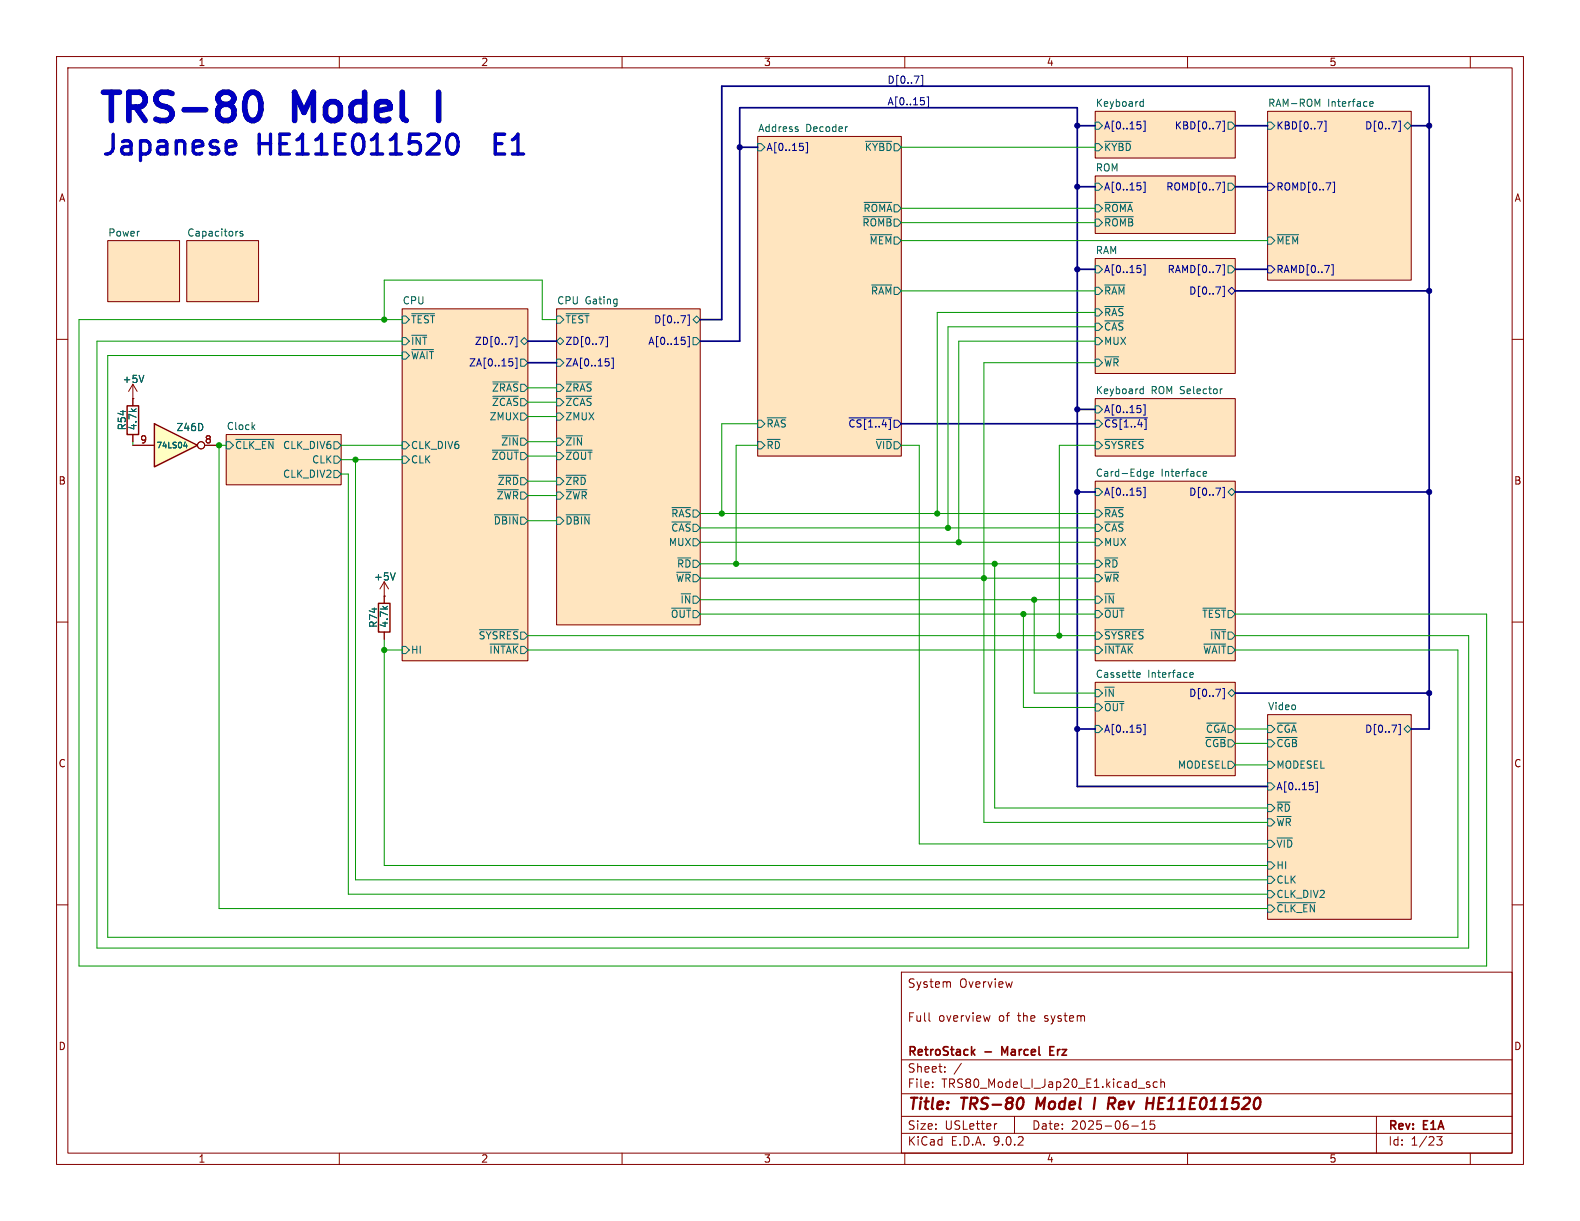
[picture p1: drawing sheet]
<svg xmlns="http://www.w3.org/2000/svg" width="279mm" height="216mm" viewBox="0 0 279 216" stroke-linecap="round" stroke-linejoin="round" font-family="sans-serif">
<g fill="none" stroke="#840000" stroke-width=".18">
<path d="M10 10h259.4v195.9h-259.4zM12 12h255.4v191.9h-255.4zM60 10v2M110 10v2M160 10v2M193.7 19.7h24.7v8.2h-24.7zM210 10v2M224.2 19.7h25.4v29.8h-25.4zM260 10v2M134 24.1h25.4v56.5h-25.4zM193.7 31.1h24.7v10.2h-24.7zM19 42.5h12.7v10.8h-12.7z"/>
<path d="M33 42.5h12.7v10.8h-12.7zM71.1 54.6h22.2v62.2h-22.2zM98.4 54.6h25.4v55.9h-25.4zM193.7 45.7h24.7v20.3h-24.7zM10 60h2M23.5 70.5h.1M23.5 67.9l-.8 1.3M23.5 67.9l.8 1.3M23.5 67.9v3.9M23.5 76.8v1.3M40 76.8h20.3v8.9h-20.3zM193.7 70.5h24.7v10.1h-24.7z"/>
<path d="M267.4 60h2M193.7 85.1h24.7v31.7h-24.7zM10 110h2M67.9 105.4h.1M67.9 102.9v3.8M67.9 111.8v1.2M67.9 102.9l-.7 1.2M67.9 102.9l.8 1.2M267.4 110h2M193.7 120.7h24.7v16.5h-24.7zM224.2 126.4h25.4v36.2h-25.4zM10 160h2"/>
<path d="M159.4 171.9h108v32h-108zM167.9 173.6l.2 .2v.8M175.1 179.6l-.3 1M267.4 160h2M159.4 197.4h108M159.4 193.4h108M159.4 187.4h108M164.3 180.4l.2 .2M164.9 192.1v.2M164.9 191.4v.1M167.1 189.4v.2M167.1 188.7v.1"/>
<path d="M170 188l-1.3 1.9M176.3 198.7l-.3 .1M179.4 197.4v3M200.1 199.1h1.2M201.9 199.7h.9M201.9 198.6l.5-.4v1.5M203.3 191.4l-.4-.1-.2 .2 .1 .2 .5 .2v.3h-.6M204.1 198.2h-.7v.7l.2-.1h.5l.1 .2-.1 .5-.2 .2-.5-.2M204.6 191.4l-.4-.1-.3 .3v.4l.2 .2h.5M205.3 191.4l.2-.1 .4 .1v.9M205.3 190.8v1.5M243.4 197.4v6.5"/>
<path d="M60 203.9v2M110 203.9v2M159.4 200.4h108M160 203.9v2M210 203.9v2M254.1 201h.9l-.5 .6 .4 .1v.6l-.2 .2-.6-.1M260 203.9v2"/>
</g>
<path d="M180.8 194.2a1.31 1.31 0 0 1 0 1.5M183.5 194.1l-.3 2M193.7 194.1l-.3 2M197.1 194.2a.53 .53 0 0 1 0 .8M204.9 195.1h.6M205.9 194.1h-.9l-.3 2h1" fill="none" stroke="#840000" stroke-width=".4"/>
<path d="M172 186l.4 .6M172.4 185.6l-.6 .5M177.7 186.1l-.5-1v1.5M185.7 185.8h.5M186.4 185.1h-.7v1.5h.7" fill="none" stroke="#840000" stroke-width=".3"/>
<g fill="#ffe5bf" stroke="#ffe5bf" stroke-width=".18">
<path d="M40 76.8h20.3v8.9h-20.3z"/>
<path d="M71.1 54.6h22.2v62.2h-22.2z"/>
<path d="M193.7 31.1h24.7v10.2h-24.7z"/>
<path d="M193.7 19.7h24.7v8.2h-24.7z"/>
<path d="M193.7 120.7h24.7v16.5h-24.7z"/>
<path d="M19 42.5h12.7v10.8h-12.7z"/>
<path d="M33 42.5h12.7v10.8h-12.7z"/>
<path d="M193.7 70.5h24.7v10.1h-24.7z"/>
<path d="M193.7 45.7h24.7v20.3h-24.7z"/>
<path d="M224.2 126.4h25.4v36.2h-25.4z"/>
<path d="M224.2 19.7h25.4v29.8h-25.4z"/>
<path d="M134 24.1h25.4v56.5h-25.4z"/>
<path d="M193.7 85.1h24.7v31.7h-24.7z"/>
<path d="M98.4 54.6h25.4v55.9h-25.4z"/>
</g>
<g fill="none" stroke="#006464" stroke-width=".18">
<path d="M201.7 18.7h.5M201.7 18h.5M202.2 17.5v1.3M233 18.4l.4-.9v1.3M242.2 18.4l.6-.1v-.3h-.4l-.2 .1 .1 .6h.5M134 25.4h.6l.7 .6-.7 .7h-.6zM141 22.8l.2 .2-.2 .3M141 22.4l.1 .1M149.7 22.4h.2M152.6 38.3h5.1M152.8 35.8h4.9M153.1 25h4.6"/>
<path d="M193.7 36.2h.6l.6 .6-.6 .7h-.6zM193.7 32.4h.6l.6 .6-.6 .7h-.6zM193.7 38.7h.6l.6 .7-.6 .6h-.6zM193.7 25.4h.6l.6 .6-.6 .7h-.6zM193.7 21.6h.6l.6 .6-.6 .7h-.6zM195.4 35.8h4.8M195.4 38.3h5M195.4 25h4.6M217.2 32.4h.6l.6 .6-.6 .7h-.6zM217.2 21.6h.6l.6 .6-.6 .7h-.6zM224.2 21.6h.6l.6 .6-.6 .7h-.6zM248.3 22.2l.6-.6 .7 .6-.7 .7z"/>
<path d="M41.9 40.9h.2M42.9 41l-.3-.1-.2 .2 .1 .2 .4 .1v.3h-.5M71.1 59.7h.7l.6 .6-.6 .7h-.7zM71.1 55.9h.7l.6 .6-.6 .7h-.7zM72.8 59.3h2.7M72.8 55.5h4M98.4 55.9h.7l.6 .6-.6 .7h-.7zM100.1 55.5h4.1M122.6 59.7h.6l.6 .6-.6 .7h-.6zM122.6 56.5l.6-.6 .6 .6-.6 .7zM153.9 41.5h3.8M154.1 50.4h3.6"/>
<path d="M193.7 50.8h.6l.6 .6-.6 .7h-.6zM193.7 47h.6l.6 .6-.6 .7h-.6zM193.7 57.2h.6l.6 .6-.6 .6h-.6zM193.7 59.7h.6l.6 .6-.6 .7h-.6zM193.7 54.6h.6l.6 .6-.6 .7h-.6zM195.4 50.4h3.5M195.4 56.7h3.3M195.4 54.2h3.3M217.2 47h.6l.6 .6-.6 .7h-.6zM224.2 41.9h.6l.6 .6-.6 .7h-.6zM225.8 41.5h3.8M25.4 66.4l-.4 1.2"/>
<path d="M40 78.1h.6l.7 .6-.7 .7h-.6zM41.7 77.7h6.8M44.7 75.5l.4 .5M45.1 75.1l-.5 .5M59.1 78.1h.6l.6 .6-.6 .7h-.6zM71.1 62.2h.7l.6 .7-.6 .6h-.7zM71.1 78.1h.7l.6 .6-.6 .7h-.7zM72.8 61.8h3.9M87.1 79.6h4.6M87.1 70.1h4.6M87.1 67.5h4.6M88.8 77.1h2.9"/>
<path d="M92.1 73h.6l.6 .7-.6 .6h-.6zM92.1 60.3l.6-.6 .6 .6-.6 .7zM92.1 63.5h.6l.6 .6-.6 .7h-.6zM98.4 63.5h.7l.6 .6-.6 .7h-.7zM98.4 70.5h.7l.6 .6-.6 .7h-.7zM98.4 73h.7l.6 .7-.6 .6h-.7zM98.4 77.5h.7l.6 .6-.6 .6h-.7zM98.4 60.3l.7-.6 .6 .6-.6 .7zM98.4 67.9h.7l.6 .7-.6 .6h-.7zM100.1 70.1h4.5M100.1 79.6h4.6M100.1 77.1h2.9"/>
<path d="M100.1 67.5h4.5M134 78.1h.6l.7 .6-.7 .7h-.6zM134 74.3h.6l.7 .6-.7 .7h-.6zM135.7 77.7h2.3M135.7 73.9h3.3M155 77.7h2.7M193.7 71.8h.6l.6 .6-.6 .6h-.6zM193.7 74.3h.6l.6 .6-.6 .7h-.6zM193.7 78.1h.6l.6 .6-.6 .7h-.6zM193.7 63.5h.6l.6 .6-.6 .7h-.6zM195.4 77.7h6.8M195.4 63.1h2.4"/>
<path d="M201.7 69.5h.5M201.7 68.8h.5M202.2 68.3v1.3M216.2 68.8l-.4 .1M59.1 80.6h.6l.6 .7-.6 .6h-.6zM59.1 83.2h.6l.6 .6-.6 .7h-.6zM71.1 80.6h.7l.6 .7-.6 .6h-.7zM87.4 91h4.3M88 86.6h3.7M88.2 84h3.5M98.4 84.5h.7l.6 .6-.6 .6h-.7zM98.4 87h.7l.6 .6-.6 .7h-.7z"/>
<path d="M98.4 80h.7l.6 .6-.6 .7h-.7zM98.4 91.4h.7l.6 .7-.6 .6h-.7zM100.1 91h4.2M100.1 86.6h3.7M100.1 84h3.5M118.8 89.8h3.3M118.8 92.3h3.3M119.9 98.7h2.2M122.6 95.3h.6l.6 .6-.6 .6h-.6zM193.7 90.2h.6l.6 .6-.6 .6h-.6zM193.7 92.7h.6l.6 .6-.6 .7h-.6zM193.7 95.3h.6l.6 .6-.6 .6h-.6z"/>
<path d="M193.7 99.1h.6l.6 .6-.6 .6h-.6zM193.7 86.4h.6l.6 .6-.6 .6h-.6zM195.4 89.8h3.3M195.4 92.3h3.3M195.4 98.7h2.2M202.7 83.4h.1M202.8 83.4v1l-.1 .2M202.8 84.2h-.1M203.4 83.8l.6-.1-.1-.3h-.3l-.2 .1 .1 .7h.4M212.8 83.8l.6-.1-.1-.3h-.4l-.1 .1v.7h.5M217.2 87l.6-.6 .6 .6-.6 .6zM69.9 101.3l-.4 1.3"/>
<path d="M71.1 114.3h.7l.6 .6-.6 .7h-.7zM84.8 111.4h6.9M86.6 113.9h5.1M118.8 107.5h3.3M120.5 105h1.6M193.7 111.8h.6l.6 .6-.6 .6h-.6zM193.7 114.3h.6l.6 .6-.6 .7h-.6zM193.7 108h.6l.6 .6-.6 .6h-.6zM193.7 101.6h.6l.6 .6-.6 .7h-.6zM193.7 105.4h.6l.6 .6-.6 .7h-.6zM195.4 113.9h5M195.4 111.4h6.8"/>
<path d="M195.4 107.5h3.3M195.4 105h1.6M201.1 119.7h.5M201.1 119l.4-.1 .1 .3-.6 .2M210.4 119.4l.6-.2v-.2l-.4-.1-.2 .2 .1 .6h.5M212.7 107.5h4.1M212.9 113.9h3.9M214.1 111.4h2.7M193.7 128.3h.6l.6 .6-.6 .6h-.6zM193.7 124.5h.6l.6 .6-.6 .6h-.6zM193.7 121.9h.6l.6 .7-.6 .6h-.6zM195.4 124.1h3.3"/>
<path d="M195.4 121.5h1.6M213.2 130.4h3.6M213.4 127.9h3.4M217.2 122.6l.6-.7 .6 .7-.6 .6zM217.2 134.6h.6l.6 .7-.6 .6h-.6zM224.2 138.4h.6l.6 .7-.6 .6h-.6zM224.2 134.6h.6l.6 .7-.6 .6h-.6zM224.2 130.8h.6l.6 .6-.6 .7h-.6zM224.2 128.3h.6l.6 .6-.6 .6h-.6zM225.8 127.9h3.4M225.8 130.4h3.6M248.3 128.9l.6-.6 .7 .6-.7 .6z"/>
<path d="M224.2 152.4h.6l.6 .6-.6 .7h-.6zM224.2 154.9h.6l.6 .7-.6 .6h-.6zM224.2 142.2h.6l.6 .7-.6 .6h-.6zM224.2 148.6h.6l.6 .6-.6 .7h-.6zM224.2 144.8h.6l.6 .6-.6 .7h-.6zM224.2 157.5h.6l.6 .6-.6 .7h-.6zM225.8 159.6h6.8M225.8 141.8h2.3M225.8 148.2h2.8M224.2 160h.6l.6 .7-.6 .6h-.6z"/>
</g>
<g fill="none" stroke="#000084" stroke-width=".18">
<path d="M142 25.9v.6M142.5 25.2h.3v1.8h-.3M201.7 32.9v.6M201.7 22.1v.6M202.2 32.2h.3v1.8h-.3M202.2 21.4h.3v1.8h-.3M215 21.5h.9l-.6 1.3M216.2 32.2h.3v1.8h-.3M216.2 21.4h.3v1.8h-.3M224.2 32.4h.6l.6 .6-.6 .7h-.6zM233 21.5h.8l-.5 1.3M234.2 21.4h.3v1.8h-.3"/>
<path d="M235.7 32.2h.3v1.8h-.3M247.3 21.4h.3v1.8h-.3M89.9 59.6h.9l-.6 1.3M91.1 59.5h.3v1.8h-.3M105.9 59.6h.9l-.6 1.3M107.1 59.5h.3v1.8h-.3M121.6 59.5h.3v1.8h-.3M121.6 55.7h.3v1.8h-.3M201.7 47.5v.6M202.2 46.8h.3v1.8h-.3M216.2 46.8h.3v1.8h-.3M216.2 50.6h.3v1.8h-.3"/>
<path d="M217.2 51.4l.6-.6 .6 .6-.6 .7zM224.2 47h.6l.6 .6-.6 .7h-.6zM235.5 46.8h.3v1.8h-.3M90 63.4h.6M90.5 63.9l.2 .3v.3l-.2 .2M91.1 63.3h.3v1.8h-.3M107.1 63.4h.6M107.5 63.9l.2 .3v.3l-.2 .2M108.1 63.3h.4v1.8h-.4M121.1 60.2v.6M150.1 73.9h7.6M158.1 74.3h.6l.7 .6-.7 .7h-.6z"/>
<path d="M195.4 73.9h7.5M201.7 72.3v.5M202.2 71.6h.3v1.8h-.3M201.7 86.9v.6M202.2 86.2h.3v1.8h-.3M216.2 86.2h.3v1.8h-.3M201.7 128.8v.6M202.2 128.1h.3v1.8h-.3M216.2 121.7h.3v1.9h-.3M232.2 139v.5M232.7 138.3h.3v1.8h-.3M247.3 128.1h.3v1.8h-.3"/>
</g>
<path d="M22.5 71.8h2v5h-2zM66.9 106.7h2.1v5.1h-2.1z" fill="none" stroke="#840000" stroke-width=".25"/>
<path d="M27.3 74.9l7.6 3.8-7.6 3.9z" fill="#ffffc2"/>
<path d="M27.3 74.9l7.6 3.8-7.6 3.9z" fill="none" stroke="#840000" stroke-width=".25"/>
<g fill="none" stroke="#840000" stroke-width=".18">
<path d="M23.5 70.5h.1M23.5 78.7h3.8M23.5 70.5v1.3M23.5 76.8v1.3M36.2 78.7h2.5M67.9 105.4h.1M67.9 105.4v1.3M67.9 111.8v1.2"/>
<circle cx="35.6" cy="78.7" r=".63"/>
</g>
<path d="M25.4 66.4l-.4 1.2M32.5 78.9h.6M33 78.5v.7M69.9 101.3l-.4 1.3" fill="none" stroke="#006464" stroke-width=".18"/>
<path d="M162.9 13.3h.3v1.9h-.3M163.4 17.9v.5M163.9 17.1h.3v1.9h-.3" fill="none" stroke="#000084" stroke-width=".18"/>
<g fill="none" stroke="#000084" stroke-width=".3">
<path d="M130.8 26h3.2M190.5 33h3.2M190.5 22.2h3.2M218.4 33h5.8M218.4 22.2h5.8M249.6 22.2h3.1M123.8 56.5h3.8v-41.3h125.1v113.7h-3.1M190.5 47.6h3.2M218.4 47.6h5.8M218.4 51.4h34.3M93.3 60.3h5.1M93.3 64.1h5.1"/>
<path d="M123.8 60.3h7v-41.2h59.7v120h33.7M159.4 74.9h34.3M190.5 72.4h3.2M190.5 87h3.2M218.4 87h34.3M190.5 128.9h3.2M218.4 122.6h34.3"/>
</g>
<g fill="none" stroke="#009600" stroke-width=".18">
<path d="M159.4 36.8h34.3M159.4 26h34.3M159.4 39.4h34.3M67.9 56.5v-7h28v7h2.5M71.1 56.5h-57.1v114.3h248.9v-62.2h-44.5M159.4 42.5h64.8M159.4 51.4h34.3M193.7 57.8h-26.1v35.5M193.7 55.2h-28v35.6M23.5 78.1v.6M40 78.7h-1.3v82h185.5M60.3 78.7h10.8"/>
<path d="M71.1 60.3h-54v107.3h242.6v-55.2h-41.3M71.1 62.9h-52.1v102.8h238.8v-50.8h-39.4M93.3 78.1h5.1M93.3 73.7h5.1M93.3 71.1h5.1M93.3 68.6h5.1M134 78.7h-3.8v21M134 74.9h-6.4v15.9M159.4 78.7h3.2v70.5h61.6M193.7 64.1h-19.7v81.3h50.2M193.7 78.7h-6.4v33.7M193.7 60.3h-24.2v35.6"/>
<path d="M60.3 83.8h1.3v74.3h162.6M60.3 81.3h10.8M62.9 81.3v74.3h161.3M93.3 92.1h5.1M93.3 85.1h5.1M93.3 87.6h5.1M93.3 80.6h5.1M123.8 90.8h69.9M123.8 99.7h69.9M123.8 95.9h69.9M123.8 93.3h69.9M175.9 99.7v43.2h48.3"/>
<path d="M67.9 113v40h156.3M67.9 114.9h3.2M93.3 114.9h100.4M93.3 112.4h100.4M123.8 106h69.9M123.8 108.6h69.9M123.8 102.2h69.9M181 108.6v16.5h12.7M182.9 106v16.6h10.8M218.4 131.4h5.8M218.4 135.3h5.8M218.4 128.9h5.8"/>
</g>
<path d="M41.5 25.1l.2 .6-1.7 .4M79.5 23.9a.83 .83 0 0 1 1.3 .5 2.73 2.73 0 0 1-.3 2.7 .83 .83 0 0 1-1.3-.5 2.73 2.73 0 0 1 .3-2.7z" fill="none" stroke="#0000c2" stroke-width=".6"/>
<path d="M43.3 18.2a1.83 1.83 0 0 1 1.2-1.9 1.28 1.28 0 0 1 1.4 1 3.9 3.9 0 0 1-.5 3.8 1.19 1.19 0 0 1-1.9-.7l-.2-1M77.6 16.3v5" fill="none" stroke="#0000c2" stroke-width="1"/>
<g fill="#009600" stroke="#009600" stroke-width=".18">
<circle cx="130.2" cy="99.7" r=".46"/>
<circle cx="127.6" cy="90.8" r=".46"/>
<circle cx="165.7" cy="90.8" r=".46"/>
<circle cx="167.6" cy="93.3" r=".46"/>
<circle cx="175.9" cy="99.7" r=".46"/>
<circle cx="174" cy="102.2" r=".46"/>
<circle cx="169.5" cy="95.9" r=".46"/>
<circle cx="182.9" cy="106" r=".46"/>
<circle cx="181" cy="108.6" r=".46"/>
<circle cx="187.3" cy="112.4" r=".46"/>
<circle cx="67.9" cy="114.9" r=".46"/>
<circle cx="38.7" cy="78.7" r=".46"/>
<circle cx="67.9" cy="56.5" r=".46"/>
<circle cx="62.9" cy="81.3" r=".46"/>
</g>
<g fill="#000084" stroke="#000084" stroke-width=".18">
<circle cx="130.8" cy="26" r=".46"/>
<circle cx="252.7" cy="87" r=".46"/>
<circle cx="190.5" cy="87" r=".46"/>
<circle cx="252.7" cy="122.6" r=".46"/>
<circle cx="190.5" cy="72.4" r=".46"/>
<circle cx="190.5" cy="128.9" r=".46"/>
<circle cx="252.7" cy="51.4" r=".46"/>
<circle cx="190.5" cy="33" r=".46"/>
<circle cx="190.5" cy="47.6" r=".46"/>
<circle cx="252.7" cy="22.2" r=".46"/>
<circle cx="190.5" cy="22.2" r=".46"/>
</g>
<g font-size="7" fill="#0000c2">
<text x="17.1" y="22">TRS-80</text>
<text x="52.2" y="22">Model</text>
</g>
<g font-size="4.9" fill="#0000c2">
<text x="17.8" y="27.7">Japanese</text>
<text x="45.7" y="27.7">HE11E011520</text>
<text x="86.4" y="27.7">E1</text>
</g>
<g font-size="2.8" fill="#840000">
<text x="160.4" y="196.8">Title:</text>
<text x="170.1" y="196.8">TRS-80</text>
<text x="184.1" y="196.8">Model</text>
<text x="195.1" y="196.8">I</text>
<text x="198.4" y="196.8">Rev</text>
<text x="205.9" y="196.8">HE11E011520</text>
</g>
<g font-size="2.1" fill="#840000">
<text x="160.4" y="174.9">System</text>
<text x="169.6" y="174.9">Overview</text>
<text x="160.4" y="180.9">Full</text>
<text x="165.9" y="180.9">overview</text>
<text x="176.6" y="180.9">of</text>
<text x="180.2" y="180.9">the</text>
<text x="185" y="180.9">system</text>
<text x="160.4" y="189.9">Sheet:</text>
<text x="160.4" y="187.1">RetroStack</text>
<text x="174.2" y="187.1">-</text>
<text x="177.8" y="187.1">Marcel</text>
<text x="186.9" y="187.1">Erz</text>
<text x="160.4" y="192.6">File:</text>
<text x="166.5" y="192.6">TRS80_Model_I_Jap20_E1.kicad_sch</text>
<text x="160.4" y="202.8">KiCad</text>
<text x="160.4" y="200">Size:</text>
<text x="167.1" y="200">USLetter</text>
<text x="168.1" y="202.8">E.D.A.</text>
<text x="175.7" y="202.8">9.0.2</text>
<text x="182.4" y="200">Date:</text>
<text x="189.4" y="200">2025-06-15</text>
<text x="245.4" y="200.2">Rev:</text>
<text x="245.4" y="202.8">Id:</text>
<text x="249.5" y="202.8">1/23</text>
<text x="251.8" y="200.2">E1A</text>
</g>
<g font-size="1.8" fill="#840000">
<text x="35" y="11.9">1</text>
<text x="85" y="11.9">2</text>
<text x="135" y="11.9">3</text>
<text x="185" y="11.9">4</text>
<text x="235" y="11.9">5</text>
<text x="10.3" y="35.9">A</text>
<text x="267.7" y="35.9">A</text>
<text x="10.3" y="85.9">B</text>
<text x="267.7" y="85.9">B</text>
<text x="10.3" y="135.9">C</text>
<text x="267.7" y="135.9">C</text>
<text x="10.3" y="185.9">D</text>
<text x="267.7" y="185.9">D</text>
<text x="35" y="205.8">1</text>
<text x="85" y="205.8">2</text>
<text x="135" y="205.8">3</text>
<text x="185" y="205.8">4</text>
<text x="235" y="205.8">5</text>
</g>
<g font-size="1.8" fill="#000084">
<text x="156.8" y="14.9">D[0..7]</text>
<text x="156.8" y="18.7">A[0..15]</text>
<text x="195.1" y="23.1">A[0..15]</text>
<text x="207.6" y="23.1">KBD[0..7]</text>
<text x="225.6" y="23.1">KBD[0..7]</text>
<text x="241.3" y="23.1">D[0..7]</text>
<text x="135.4" y="26.9">A[0..15]</text>
<text x="195.1" y="33.9">A[0..15]</text>
<text x="206.1" y="33.9">ROMD[0..7]</text>
<text x="225.6" y="33.9">ROMD[0..7]</text>
<text x="195.1" y="48.5">A[0..15]</text>
<text x="206.4" y="48.5">RAMD[0..7]</text>
<text x="210.2" y="52.3">D[0..7]</text>
<text x="225.6" y="48.5">RAMD[0..7]</text>
<text x="115.6" y="57.4">D[0..7]</text>
<text x="82.9" y="65">ZA[0..15]</text>
<text x="83.9" y="61.2">ZD[0..7]</text>
<text x="99.9" y="65">ZA[0..15]</text>
<text x="99.9" y="61.2">ZD[0..7]</text>
<text x="114.5" y="61.2">A[0..15]</text>
<text x="149.9" y="75.8">~{CS[1..4]}</text>
<text x="195.1" y="73.3">A[0..15]</text>
<text x="195.1" y="75.8">~{CS[1..4]}</text>
<text x="195.1" y="87.9">A[0..15]</text>
<text x="210.2" y="87.9">D[0..7]</text>
<text x="210.2" y="123.4">D[0..7]</text>
<text x="195.1" y="129.8">A[0..15]</text>
<text x="241.3" y="129.8">D[0..7]</text>
<text x="225.6" y="139.9">A[0..15]</text>
</g>
<g font-size="1.8" fill="#006464">
<text x="134" y="23.4">Address</text>
<text x="142.5" y="23.4">Decoder</text>
<text x="193.7" y="19">Keyboard</text>
<text x="224.2" y="19">RAM-ROM</text>
<text x="234.8" y="19">Interface</text>
<text x="152.8" y="26.9">~{KYBD}</text>
<text x="195.1" y="26.9">~{KYBD}</text>
<text x="193.7" y="30.4">ROM</text>
<text x="19" y="41.9">Power</text>
<text x="33" y="41.9">Capacitors</text>
<text x="152.4" y="40.2">~{ROMB}</text>
<text x="152.6" y="37.7">~{ROMA}</text>
<text x="195.1" y="37.7">~{ROMA}</text>
<text x="195.1" y="40.2">~{ROMB}</text>
<text x="153.7" y="43.4">~{MEM}</text>
<text x="193.7" y="45">RAM</text>
<text x="225.6" y="43.4">~{MEM}</text>
<text x="71.1" y="53.9">CPU</text>
<text x="98.4" y="53.9">CPU</text>
<text x="103.5" y="53.9">Gating</text>
<text x="153.9" y="52.3">~{RAM}</text>
<text x="195.1" y="52.3">~{RAM}</text>
<text x="72.6" y="57.4">~{TEST}</text>
<text x="99.9" y="57.4">~{TEST}</text>
<text x="195.1" y="58.6">~{CAS}</text>
<text x="195.1" y="56.1">~{RAS}</text>
<text x="72.6" y="61.2">~{INT}</text>
<text x="72.6" y="63.7">~{WAIT}</text>
<text x="195.1" y="65">~{WR}</text>
<text x="195.1" y="61.2">MUX</text>
<text x="21.6" y="67.9">+5V</text>
<text x="86.9" y="72">~{ZCAS}</text>
<text x="86.9" y="69.4">~{ZRAS}</text>
<text x="99.9" y="72">~{ZCAS}</text>
<text x="99.9" y="69.4">~{ZRAS}</text>
<text x="193.7" y="69.8">Keyboard</text>
<text x="203.6" y="69.8">ROM Selector</text>
<text x="22.5" y="76.2" transform="rotate(-90 22.5 76.2)">R54</text>
<text x="24.4" y="76.2" transform="rotate(-90 24.4 76.2)">4.7k</text>
<text x="31.1" y="76.4">Z46D</text>
<text x="40" y="76.1">Clock</text>
<text x="86.5" y="74.5">ZMUX</text>
<text x="99.9" y="74.5">ZMUX</text>
<text x="135.4" y="75.8">~{RAS}</text>
<text x="41.5" y="79.6">~{CLK_EN}CLK_DIV6</text>
<text x="55.1" y="82.1">CLK</text>
<text x="72.6" y="82.1">CLK</text>
<text x="72.6" y="79.6">CLK_DIV6</text>
<text x="86.8" y="81.5">~{ZOUT}</text>
<text x="88.5" y="79">~{ZIN}</text>
<text x="99.9" y="79">~{ZIN}</text>
<text x="99.9" y="81.5">~{ZOUT}</text>
<text x="135.4" y="79.6">~{RD}</text>
<text x="154.8" y="79.6">~{VID}</text>
<text x="195.1" y="79.6">~{SYSRES}</text>
<text x="50" y="84.7">CLK_DIV2</text>
<text x="87.8" y="88.5">~{ZWR}</text>
<text x="87.9" y="86">~{ZRD}</text>
<text x="99.9" y="86">~{ZRD}</text>
<text x="99.9" y="88.5">~{ZWR}</text>
<text x="193.7" y="84.4">Card-Edge</text>
<text x="205.3" y="84.4">Interface</text>
<text x="87.2" y="92.9">~{DBIN}</text>
<text x="99.9" y="92.9">~{DBIN}</text>
<text x="118.6" y="94.2">~{CAS}</text>
<text x="118.6" y="91.7">~{RAS}</text>
<text x="195.1" y="91.7">~{RAS}</text>
<text x="195.1" y="94.2">~{CAS}</text>
<text x="118.2" y="96.7">MUX</text>
<text x="119.6" y="100.6">~{RD}</text>
<text x="195.1" y="96.7">MUX</text>
<text x="195.1" y="100.6">~{RD}</text>
<text x="66" y="102.8">+5V</text>
<text x="119.4" y="103.1">~{WR}</text>
<text x="120.2" y="106.9">~{IN}</text>
<text x="195.1" y="103.1">~{WR}</text>
<text x="195.1" y="106.9">~{IN}</text>
<text x="66.9" y="111.1" transform="rotate(-90 66.9 111.1)">R74</text>
<text x="68.8" y="111.1" transform="rotate(-90 68.8 111.1)">4.7k</text>
<text x="84.5" y="113.3">~{SYSRES}</text>
<text x="118.5" y="109.4">~{OUT}</text>
<text x="195.1" y="113.3">~{SYSRES}</text>
<text x="195.1" y="109.4">~{OUT}</text>
<text x="212.5" y="109.4">~{TEST}</text>
<text x="213.9" y="113.3">~{INT}</text>
<text x="72.6" y="115.8">HI</text>
<text x="86.4" y="115.8">~{INTAK}</text>
<text x="193.7" y="119.9">Cassette</text>
<text x="195.1" y="115.8">~{INTAK}</text>
<text x="202.9" y="119.9">Interface</text>
<text x="212.7" y="115.8">~{WAIT}</text>
<text x="195.1" y="126">~{OUT}</text>
<text x="195.1" y="123.4">~{IN}</text>
<text x="224.2" y="125.7">Video</text>
<text x="213.1" y="129.8">~{CGA}</text>
<text x="225.6" y="129.8">~{CGA}</text>
<text x="208.2" y="136.1">MODESEL</text>
<text x="213" y="132.3">~{CGB}</text>
<text x="225.6" y="136.1">MODESEL</text>
<text x="225.6" y="132.3">~{CGB}</text>
<text x="225.6" y="143.7">~{RD}</text>
<text x="225.6" y="146.3">~{WR}</text>
<text x="225.6" y="153.9">HI</text>
<text x="225.6" y="150.1">~{VID}</text>
<text x="225.6" y="161.5">~{CLK_EN}</text>
<text x="225.6" y="156.4">CLK</text>
<text x="225.6" y="159">CLK_DIV2</text>
</g>
<g font-size="1.8" fill="#a90000">
<text x="24.7" y="78.5">9</text>
<text x="36.1" y="78.5">8</text>
</g>
<text font-size="1.4" fill="#006464" x="27.6" y="79.5">74LS04</text>
</svg>
